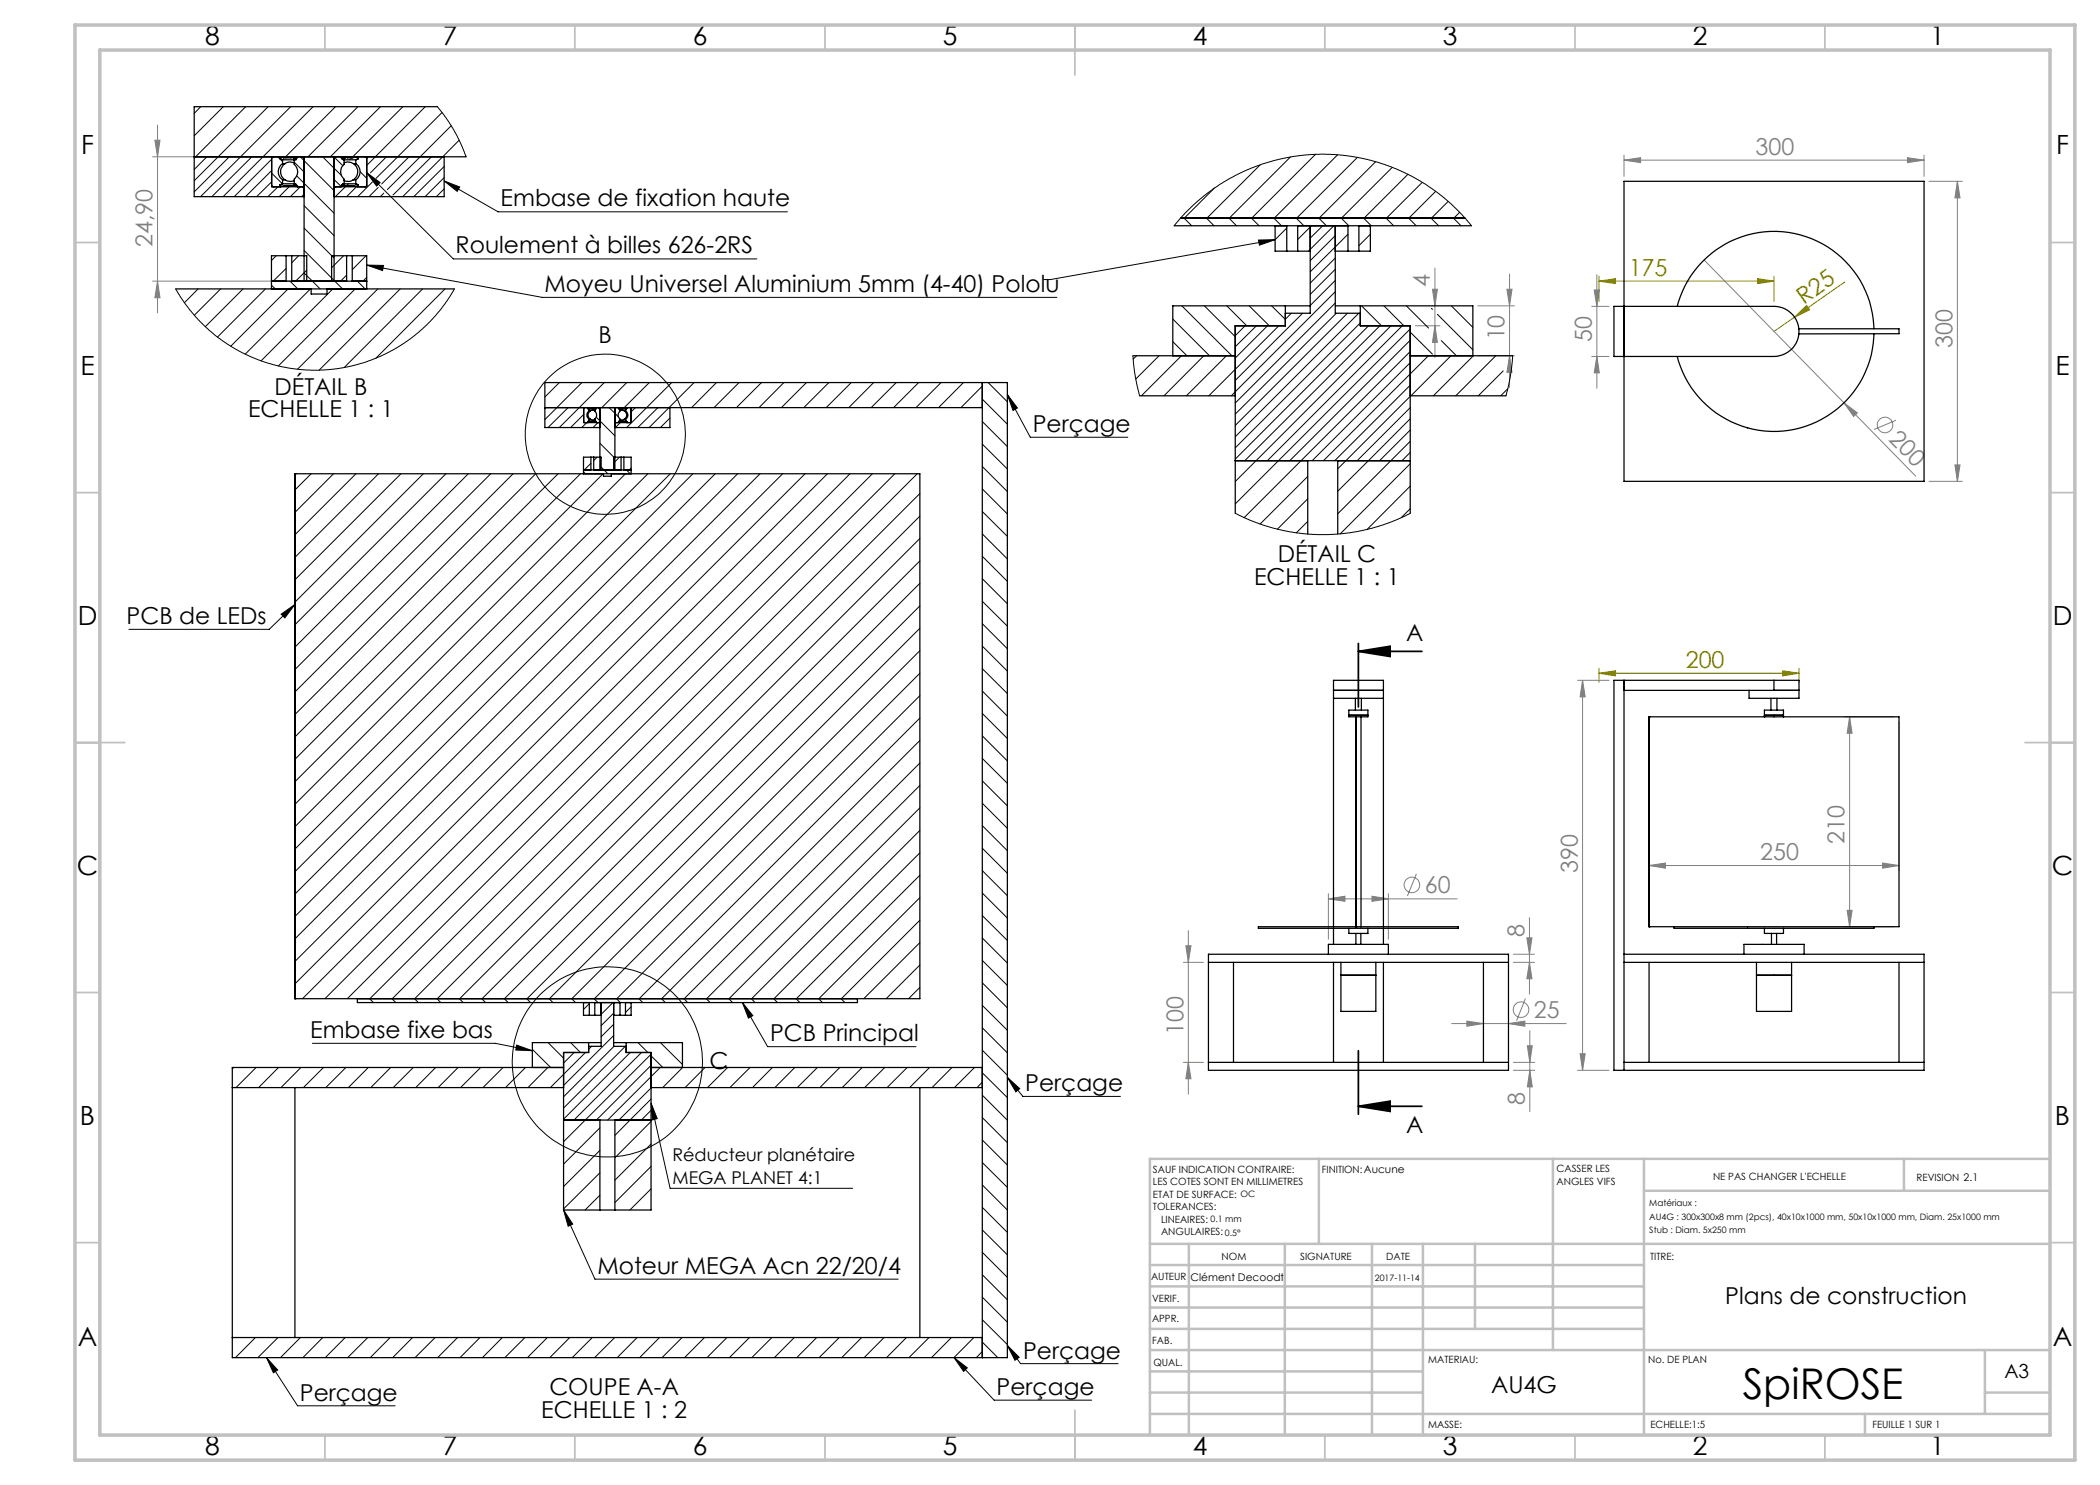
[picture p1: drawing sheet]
<svg xmlns="http://www.w3.org/2000/svg" width="420mm" height="297mm" viewBox="0 0 420 297" stroke-linecap="round" stroke-linejoin="round" font-family="sans-serif">
<g fill="none" stroke="#808080" stroke-width=".2">
<path d="M30.5 31.4h29.3M31 28h1l-.5 3.4zM31.5 25v37.6M324.8 32l3.3-.5v1zM324.8 31v4.3M324.8 32h60M381.5 31.5l3.3 .5-3.3 .5zM384.8 31v4.3M385.8 36.3h6.7M391.5 36.3l.5 3.3h-1zM391.5 36.3v60M30.5 56.2h27.4"/>
<path d="M31.5 56.2l.5 3.3h-1zM286.5 57.9h1l-.5 3.3zM287 53.6v17.9M301.4 57.9h1l-.5 3.3zM301.9 54.8v22.7M318.8 58h1.1l-.5 3.3zM319.4 54.9v22.7M340.8 52l42.4 43.2M283.1 65.2h4.9M287 65.2l.5 3.3h-1zM295.6 71.2h7.3M295.6 61.2h7.3"/>
<path d="M301.9 71.2l.5 3.3h-1zM318.3 61.3h3.5M318.3 71.3h3.5M319.4 71.3l.5 3.3h-1.1zM368.8 80.6l2.7 2-.8 .7zM379.2 84.1l-4.4 1.8M385.8 96.3h6.7M391 93h1l-.5 3.3zM315.5 136.1h6.3M316.5 136.1l.5 3.3h-1zM316.5 136.1v78M329.8 144.4v29.7"/>
<path d="M368.9 143.4h9.9M369.9 143.4l.5 3.2h-1zM369.9 143.4v41.9M379.8 144.4v29.7M265.7 179.8l3.3-.6v1.1zM265.7 178.7v9.2M265.7 179.8h25.7M274.4 179.2l3.3 .6-3.3 .5zM277.7 178.7v9.2M283.3 174.8l-1.8 4.4M329.8 173.1l3.3-.5v1zM329.8 173.1h50"/>
<path d="M376.5 172.6l3.3 .5-3.3 .5zM236.7 192.5h4M237.2 189.2h1l-.5 3.3zM237.7 186.1v32.7M302.7 192.5h4.2M302.7 190.8h4.2M305.1 199.7l-1.8 4.4M305.4 187.6h1l-.5 3.2zM305.9 192.5l.5 3.3h-1zM305.9 183.5v15.3M368.9 185.3h9.9M369.4 182.1h1l-.5 3.2z"/>
<path d="M236.7 212.5h4M237.7 212.5l.5 3.3h-1zM290.3 204.7h22.9M293.4 204.2l3.3 .5-3.3 .5zM301.7 204.7l3.3-.5v1zM302.7 214.1h4.3M302.7 212.5h4.3M305.5 209.2h1l-.5 3.3zM306 206.1v16.2M306 214.1l.5 3.3h-1zM315.5 214.1h6.3M316 210.7h1l-.5 3.4z"/>
<circle cx="377" cy="85" r="1.56"/>
<circle cx="282.4" cy="177" r="1.55"/>
<circle cx="304.2" cy="201.9" r="1.56"/>
</g>
<g fill="none" stroke="#000" stroke-width=".2">
<path d="M73.3 34.5l2.7 2-.7 .7zM73.3 34.5l17.4 17.3h60.7M88.8 36.2l3.1 1.2-.5 .9zM88.8 36.2l10.8 6.2h57.9M73.3 53l3.4 .1-.2 1zM73.3 53l35.1 6.5h103M251.7 48l3.3-.1-3.1 1.1zM255 47.9l-44.9 8h-1.4M201.5 78.9l2 2.7-.9 .5zM201.5 78.9l4.6 8.6h19.5M56.2 122.8l2.8-1.9-2 2.7zM59 120.9l-5.2 5h-28"/>
<path d="M62.5 208.7h36.6l7.4 1.4M103.3 209l3.2 1.1-3.3-.1zM148.5 200.5l2.1 2.6-.9 .5zM148.5 200.5l5 8.8h29.7M201.5 215.5l2.4 2.2-.7 .7zM201.5 215.5l3.1 3.8h19.5M130.2 220.6l3.8 17.1h36.5M130.2 220.6l1.2 3.1-.9 .3zM112.7 242l1.8 2.8-.9 .4zM112.7 242l6.3 13.8h60.6M53.3 271.5l2.2 2.5-.8 .6zM53.3 271.5l6.2 9.7h19.5"/>
<path d="M190.8 271.5l2.7 2.1-.8 .7zM190.8 271.5l8 8.5h19.5M201.5 269.1l2.3 2.4-.8 .6zM201.5 269.1l2.6 3.6h19.5"/>
<circle cx="121.1" cy="86.9" r="16"/>
<circle cx="121.5" cy="212.4" r="19"/>
</g>
<path d="M271.7 130.3l6.3-1v2zM271.7 130.3h12.7M271.7 128.7v12.7M271.7 210.1v12.7M271.7 221.3l6.3-1.1v2.1zM271.7 221.3h12.7" fill="none" stroke="#000" stroke-width=".35"/>
<g fill="none" stroke="#808000" stroke-width=".2">
<path d="M319.8 56.2l3.3-.5v1zM319.8 55.2v5.1M319.8 56.2h35M351.5 55.7l3.3 .5-3.3 .5zM354.8 55.2v5.1M368.9 56.4l-10 7M358.9 63.4l2.4-2.3 .6 .8zM358.9 63.4l-4.1 2.9M319.8 134.7l3.3-.5v1zM319.8 133.7v2.8M319.8 134.7h40M356.5 134.2l3.3 .5-3.3 .5z"/>
<path d="M359.8 133.7v2.8"/>
</g>
<g fill="none" stroke="#c0c0c0" stroke-width=".35">
<path d="M65 5v5M115 5v5M165 5v5M215 5v10M265 5v5M315 5v5M365 5v5M15 48.5h5M410 48.5h5M15 98.5h5M410 98.5h5M15 148.5h10"/>
<path d="M405 148.5h10M15 198.5h5M410 198.5h5M15 248.5h5M410 248.5h5M65 287v5M115 287v5M165 287v5M215 282v10M265 287v5M315 287v5M365 287v5"/>
</g>
<g fill="none" stroke="#c0c0c0" stroke-width=".5">
<path d="M263.8 231.8v17M310.6 231.8v38.2M328.8 231.8v55.2M328.8 238.2h81.2M380.8 231.8v6.4M410 231.8h-180v55.2M230 248.8h180M230 257.3h98.8M230 253h98.8M237.8 248.8v38.2M257 248.8v38.2M274.4 248.8v38.2"/>
<path d="M284.6 248.8v38.2M295 248.8v17M230 265.8h98.8M230 261.5h98.8M230 278.5h54.6M230 274.3h54.6M230 270h180M397 278.5h13M397 270v12.8M230 282.8h180M373 282.8v4.2"/>
</g>
<path d="M15 5h400v287h-400zM20 10h390v277h-390z" fill="none" stroke="#c0c0c0" stroke-width=".7"/>
<g fill="#000">
<path d="M130.2 220.6l1.2 3.1-.9 .3z"/>
<path d="M271.7 130.3l6.3-1v2zM271.7 221.3l6.3-1.1v2.1z"/>
<path d="M112.7 242l1.8 2.8-.9 .4zM148.5 200.5l2.1 2.6-.9 .5zM56.2 122.8l2.8-1.9-2 2.7zM103.3 209l3.2 1.1-3.3-.1zM201.5 78.9l2 2.7-.9 .5zM201.5 215.5l2.4 2.2-.7 .7zM201.5 269.1l2.3 2.4-.8 .6zM53.3 271.5l2.2 2.5-.8 .6zM190.8 271.5l2.7 2.1-.8 .7zM73.3 34.5l2.7 2-.7 .7zM88.8 36.2l3.1 1.2-.5 .9zM73.3 53l3.4 .1-.2 1zM251.7 48l3.3-.1-3.1 1.1z"/>
</g>
<g fill="#808000">
<path d="M358.9 63.4l2.4-2.3 .6 .8z"/>
<path d="M351.5 55.7l3.3 .5-3.3 .5zM319.8 56.2l3.3-.5v1z"/>
<path d="M319.8 134.7l3.3-.5v1zM356.5 134.2l3.3 .5-3.3 .5z"/>
</g>
<g fill="#808080">
<path d="M368.8 80.6l2.7 2-.8 .7z"/>
<path d="M376.5 172.6l3.3 .5-3.3 .5zM329.8 173.1l3.3-.5v1zM381.5 31.5l3.3 .5-3.3 .5zM324.8 32l3.3-.5v1z"/>
<path d="M265.7 179.8l3.3-.6v1.1zM274.4 179.2l3.3 .6-3.3 .5zM293.4 204.2l3.3 .5-3.3 .5zM301.7 204.7l3.3-.5v1z"/>
<path d="M369.4 182.1h1l-.5 3.2zM369.9 143.4l.5 3.2h-1zM391 93h1l-.5 3.3zM391.5 36.3l.5 3.3h-1zM301.9 71.2l.5 3.3h-1zM301.4 57.9h1l-.5 3.3zM287 65.2l.5 3.3h-1zM286.5 57.9h1l-.5 3.3z"/>
<path d="M316.5 136.1l.5 3.3h-1zM316 210.7h1l-.5 3.4zM318.8 58h1.1l-.5 3.3zM319.4 71.3l.5 3.3h-1.1zM237.2 189.2h1l-.5 3.3zM237.7 212.5l.5 3.3h-1zM305.4 187.6h1l-.5 3.2zM305.9 192.5l.5 3.3h-1zM305.5 209.2h1l-.5 3.3zM306 214.1l.5 3.3h-1zM31 28h1l-.5 3.4zM31.5 56.2l.5 3.3h-1z"/>
</g>
<g fill="none" stroke="#000" stroke-width=".25">
<path d="M38.8 31.4h54.4M54.3 37l.3 .4M54.3 31.4v6h6.5M54.6 31.4l-.3 .2M56 37l.1 .2h.7M56 37l.1 .4M56 31.7l.5 .3M56.1 31.4l-.1 .3M56.5 32.7h.6M56.5 36h.6M56.5 32.7a1.93 1.93 0 0 0 0 3.3M56.5 36.8l-.5 .2"/>
<path d="M56.5 36.8h2.3M56.5 32v.7M56.5 36v.8M56.5 32h2.3M56.8 37.2h1.5M56.8 31.5h1.5M56.8 37.2l.4-.1 1.1 .1M56.8 31.5h-.7l-.1 .2M56.8 31.5l.4 .1 1.1-.1M58.3 37.2h.3M58.3 31.5h.3M58.6 37.2h.8"/>
<path d="M58.6 31.5h.8M58.6 31.5v.1M58.6 37.1h.8M58.6 31.6h.8M58.6 31.6l.6 .2-.4 .2M58.6 37.1v.1M58.8 36.8l.4 .1-.6 .2M58.8 36.8h.2M58.8 36.8a.6 .6 0 0 1 .6 .6M58.8 32v.9a1.91 1.91 0 0 1 0 2.9v1M58.8 32h.5M58.9 32.6a1.94 1.94 0 0 0-2.8 1.7 1.94 1.94 0 0 0 2.7 1.8"/>
<path d="M59.4 31.4a.6 .6 0 0 1-.6 .6M60.6 31.4h-.1l.3 .2M60.8 37l-.3 .4h.4M60.8 31.4v24.8M66.8 31.4v24.8M67.1 31.4l-.3 .2M68.2 37.2h.9M68.2 31.4a.6 .6 0 0 0 .6 .6M68.2 31.5h.9M68.3 37.1h.7M68.3 31.6h.7M68.7 36.8h2.5"/>
<path d="M68.8 32.6a1.93 1.93 0 0 1 2.7 1.8 1.93 1.93 0 0 1-2.7 1.7M68.8 36.8l-.4 .1 .6 .2M68.8 36.8a.6 .6 0 0 0-.6 .6M68.8 32v.9a1.91 1.91 0 0 0 0 2.9v1M68.8 32h2.4M69 31.6l-.6 .2 .4 .2M69 37.1l.1 .1M69.1 37.2h.2M69.1 31.5l-.1 .1M69.1 31.5h.2M69.3 37.2h1.6M69.3 31.5h1.6"/>
<path d="M69.3 37.2l.2-.1 1.4 .1M69.3 31.5l.2 .1 1.4-.1M70.6 36h.6M70.7 32.7h.5M70.9 31.5h.7v.2M71.2 32.7a1.93 1.93 0 0 1 0 3.3M71.2 36.8l.4 .2M71.2 32v.7M71.2 36v.8M71.5 31.4l.1 .3M71.6 37v.2h-.7M71.6 37l-.1 .4"/>
<path d="M71.6 31.7l-.4 .3M73 31.4l.3 .2M73.3 37l-.3 .4M73.3 31.4v6h-6.5h.3l-.3-.4M87.5 21.3h-48.7v18h22M88.8 31.4v7.9h-22M324.8 36.3h60v60h-60zM35.1 57.8h55.8M54.3 56.2h19M57.2 51.1h1.1M57.2 51.1h-2.9v6.7M57.2 51.1v5.1"/>
<path d="M58.3 51.1h3v5.1M58.3 51.1v5.1M62.2 57.8v1h3.2v-1M69.3 51.1h1.1M69.3 51.1h-3v5.1M69.3 51.1v5.1M70.4 51.1h2.9v6.7M70.4 51.1v5.1M234.8 45.2h59.5M236.1 43.6h56.9M255 45.2v5h2.4M257.4 50.2h2.1"/>
<path d="M257.4 45.2v5M259.5 45.2v5M259.5 50.2h2.5M262 45.2v17.4h-4.9M267.1 45.2v17.4h5M267.1 50.2h2.5M269.6 50.2h2.2M269.6 45.2v5M271.8 45.2v5M274.1 45.2v5h-2.3M196.5 76.5v195M226.6 71.2h20.5"/>
<path d="M227.9 79.2h19.2M257.1 61.2h4.9M257.1 61.2v4h-10v37.5M257.1 61.2h-22.5v10M267.1 61.2h5M272.1 61.2v4h9.9v37.5M272.1 61.2h22.5v10M282 71.2h20.5M282 79.2h19.2M322.8 61.3h32a5 5 0 0 1 5 5 5 5 0 0 1-5 5h-32zM335.5 61.3a20 20 0 0 1 21.6-14.9 20 20 0 0 1 17.7 19.4M359.8 65.8h20v.9l-20 .1"/>
<path d="M374.8 66.7a20 20 0 0 1-17.7 19.5 20 20 0 0 1-21.6-14.9M59 94.8h.1M59 94.8v104.9M59 94.8h125v104.9h-125M109 81.5h87.5M116.7 94h9.5M116.7 84.4l.2 .1M116.7 81.5v3h3.3h-.2l.2-.1M116.9 81.5l-.2 .2M117.5 84.3l.1 .2h.3M117.5 84.3l.1 .2M117.5 81.7l.3 .1"/>
<path d="M117.6 81.5l-.1 .2M117.8 82.2h.3M117.8 83.8h.3M117.8 82.2a.99 .99 0 0 0 0 1.6M117.8 84.2l-.3 .1M117.8 84.2h1.2M117.8 81.8v.4M117.8 83.8v.4M117.8 81.8h1.2M117.9 84.5h.8M117.9 81.6h.8M117.9 81.6h-.3l-.1 .1"/>
<path d="M118.2 91.4h.5M118.2 91.4h-1.5v3.4M118.2 91.4v2.6M118.7 91.4h1.5v2.6M118.7 91.4v2.6M118.7 84.5h.2M118.7 81.6h.2M118.9 84.5h.4M118.9 81.6h.4M118.9 81.6h.1M118.9 84.4h.3M118.9 81.6h.3"/>
<path d="M118.9 81.6l.3 .1-.2 .1M118.9 84.4v.1M119 82.2a.96 .96 0 0 0-1.4 .8 .96 .96 0 0 0 1.4 .9M119 84.2l.2 .1-.3 .1M119 84.2h.1M119 84.2l.3 .3M119 81.8v.5a1.02 1.02 0 0 1 0 1.4v.5M119 81.8h.2M119.3 81.5l-.3 .3M119.8 81.5l.2 .2M119.8 81.5h.1M120 85.5h-11v-9h92.5v195h-155v-58h66.2"/>
<path d="M120 81.5v12.5M120.7 94.8v.4h1.6v-.4M123 81.5v12.5M123.1 81.5l-.1 .2M123.7 84.4h.4M123.7 84.5h.4M123.7 81.5l.3 .3M123.7 81.6h.4M123.9 84.2h1.2M124 82.1a.97 .97 0 0 1 1.3 .9 .97 .97 0 0 1-1.3 .9M124 84.2l-.2 .1 .3 .1M124 84.2l-.3 .3"/>
<path d="M124 81.8v.5a.95 .95 0 0 0 0 1.4v.5M124 81.8h1.1M124.1 81.6l-.3 .1 .2 .1M124.1 84.4v.1M124.1 84.5h.1M124.1 81.6h.1M124.2 91.4h.6M124.2 84.5h.8M124.2 81.6h.8M124.2 91.4h-1.5v2.6M124.2 91.4v2.6M124.8 91.4h1.4v3.4"/>
<path d="M124.8 91.4v2.6M124.8 83.8h.3M124.9 82.2h.2M125 81.6h.3l.1 .1M125.1 82.2a.95 .95 0 0 1 0 1.6M125.1 84.2l.3 .1M125.1 81.8v.4M125.1 83.8v.4M125.3 81.5l.1 .2M125.4 84.3l-.1 .2h-.3M125.4 84.3l-.1 .2M125.4 81.7l-.3 .1"/>
<path d="M126.1 81.5l.1 .2M126.2 84.4l-.1 .1M126.2 81.5v3h-3.2h.1l-.1-.1M134 81.5v4h-11M247.1 92.1h34.9M261.5 92.1v14.7M267.5 92.1v14.7M266.7 139.7h10M266.7 138.1h10zM271.1 139.7v2.3M272.3 139.7v2.3M324.8 136.1v78"/>
<path d="M324.8 138.1h30M354.2 139.7v2.3M354.8 138.1h5zM354.8 136.1h5v3.6h-10v-1.6M354.8 136.1h-32v78h62v-23.3h-60M354.8 136.1v2M355.4 139.7v2.3M269.8 143h3.8zM271.1 143.4v41.9M271.2 143.4h-1.4v-1.4h3.8v1.4h-1.4M271.2 143.4h1M271.2 143.4v41.9"/>
<path d="M272.2 143.4v41.9M329.8 143.4h50v41.9h-5M329.8 143.4h.1M329.8 143.4v41.9M352.9 143h3.8zM352.9 143.4v-1.4h3.8v1.4M59 199.7h.1M71.5 199.7v.8h100v-.8M241.7 190.8h60v23.3h-60zM241.7 192.5h60M246.7 192.5v20M265.7 190.8v-1.9h12v1.9"/>
<path d="M266.7 185.3v-49.2h10v49.2M266.7 185.7v3.2M266.7 192.5v20M268.2 195h7zM268.2 192.5v9.8h7v-9.8M269.8 185.7v1h3.8v-1M271.2 186.7v2.2M271.2 185.3h-19.5v.4h40v-.4h-19.5M271.2 185.3h.1M271.2 185.3h1M272.2 186.7v2.2M276.7 185.7v3.2"/>
<path d="M276.7 192.5v20M296.7 192.5v20M324.8 192.5h60M329.8 185.3h.1M329.8 192.5v20M329.8 185.3h5M334.8 185.3v.4h40v-.4M334.8 185.3h40M348.8 190.8v-1.9h12v1.9M351.3 195h7zM351.3 192.5v9.8h7v-9.8M352.9 185.7v1h1.4"/>
<path d="M354.3 186.7v2.2M355.3 186.7v2.2M356.7 185.7v1h-2.4M379.8 192.5v20M46.5 217.5h66.2M59 217.5v50M116.7 200.5v2.6h1.2M117.7 208.5h2.5M117.7 208.5v2h-5v31.5h7.3M117.7 208.5h-11.2v5M117.9 203.1h1.1M117.9 200.5v2.6"/>
<path d="M119 200.5v2.6M119 203.1h1.2M120.2 200.5v8.8h-2.5M122.7 208.5h2.5M122.7 200.5v8.8h2.5M122.7 203.1h1.3M124 203.1h1.1M124 200.5v2.6M125.1 200.5v2.6M125.2 208.5v2h5v31.5h-7.2M125.2 208.5h11.3v5M126.2 200.5v2.6h-1.1"/>
<path d="M130.2 213.5h66.3M130.2 217.5h66.3M184 217.5v50M241.7 212.5h60M324.8 212.5h60M112.7 224h17.5M120 224v18M123 224v18M120 242h3M46.5 267.5h150"/>
</g>
<g fill="none" stroke="#000" stroke-width=".2">
<path d="M40.1 21.3l-1.3 1.4M41.4 31.4l-2.6 2.5M44.7 21.3l-5.9 5.9M45.9 31.4l-7.1 7M49.1 21.3l-10.3 10.3M50.4 31.4l-8 7.9M53.6 21.3l-14.8 14.9M54.3 34.1l-5.2 5.2M54.3 31.9l-7.5 7.4M54.3 36.4l-3 2.9M54.3 34.6l2.2 2.2M55.5 31.4l1 .9"/>
<path d="M55.6 37.4l-2 1.9M56.9 31.5l-.4 .5M57.8 37.4l-2 1.9M58.1 21.3l-18 18M58.8 32.4l2 2M59.3 35.2l7.5 7.4M60 31.4l6.8 6.7M60.1 37.4l-2 1.9M60.8 38.8l-.5 .5M62.6 21.3l-18 18M64.5 31.4l3.8 3.7M66.8 35.9l1.4 1.4"/>
<path d="M66.9 31.5l1.6 1.6M67.1 21.3l-10 10.1M69.1 37.4l-2 1.9M69.7 36.8l-.5 .4M70.3 31.6l-.3 .4M71.3 37.4l-2 1.9M71.6 21.3l-10 10.1M72 34.4l1.3 1.3M73.4 35.3h-.1M74.5 36.4l-3 2.9M75.6 37.5l-1.8 1.8M76.1 21.3l-10 10.1"/>
<path d="M76.8 38.6l-.7 .7M77.3 31.4l-3.2 3.2M80.6 21.3l-10 10.1M81.8 31.4l-5.5 5.4M85.1 21.3l-11.8 11.8M86.3 31.4l-7.7 7.6M87.5 21.3l2.1 2.8 1.5 2.5 1.3 2.7 .8 2.1M88.4 22.5l-13.2 13.2M88.8 35.5l-3.8 3.8M88.8 33.3l-6 6M88.8 37.8l-1.5 1.5M90.2 25.1l-12.7 12.8"/>
<path d="M91.8 28l-11.3 11.3M93.2 31.2l-.2 .2M242.9 37.6l-6 6M252 33l-10.6 10.6M258.1 31.4l-12.2 12.2M263.1 30.9l-12.7 12.7M267.5 31l-12.6 12.6M271.5 31.5l-12.1 12.1M275.1 32.3l-11.3 11.3M278.4 33.5l-10.1 10.1M281.6 34.9l-8.8 8.7M284.4 36.5l-7.1 7.1"/>
<path d="M287.1 38.3l-5.3 5.3M35.1 57.8l1.8 2.8 2.8 3.4 3.1 2.8 3.6 2.6 4.1 2.1 3.4 1.2 4.1 1 4.2 .3 3.9-.1 4.3-.7 4.7-1.5 3.9-1.9 3.4-2.3 2.1-1.7 2-2 2.6-3.2 1.8-2.8M39.6 57.8l-2.7 2.7M44.1 57.8l-5.2 5.2M48.6 57.8l-7.5 7.5M53.1 57.8l-9.6 9.6M54.3 57l.8 .8M55.2 51.1l-.9 1M57.2 53.7l-2.6 2.5M57.6 57.8l-11.5 11.4M58 56.2l1.5 1.6M59.7 51.1l-1.4 1.5"/>
<path d="M60.8 54.6l3.2 3.2M60.8 50.1l6 6M60.8 45.6l6 6M60.8 41.1l6 6M61.3 54l-2.2 2.2M62.1 57.8l-13.1 13M66.6 57.8l-14.4 14.4M67 56.2l1.5 1.6M68.7 51.1l-2.4 2.4M69.3 55l-1.2 1.2M71 57.8l-15.3 15.4M71.5 56.2l1.5 1.6"/>
<path d="M73.2 51.1l-2.8 2.8M73.3 55.5l-.7 .7M75.6 57.8l-16.1 16M80 57.8l-16.2 16.2M84.5 57.8l-15.7 15.7M89 57.8l-13.8 13.8M234.8 45.2l2.2-2.6 3.7-3.4 3.5-2.4 3.8-2.2 4.2-1.7 3.6-1 4.1-.8 4.2-.3 4.5 .2 4.7 .9 4.4 1.3 3.9 1.7 3.3 1.8 4 2.9 3.1 2.9 2.3 2.7M236.8 43.6l1.5 1.6M241.3 43.6l1.5 1.6M245.8 43.6l1.5 1.6M250.3 43.6l1.5 1.6M254.7 43.6l1.6 1.6"/>
<path d="M257.4 45.6l-2.4 2.3M257.4 50.1l-.2 .1M259.2 43.6l1.6 1.6M262.3 45.2l-2.8 2.7M263.7 43.6l1.6 1.6M264.5 45.2l-2.5 2.4M266.8 45.2l-5.1 5M267.1 53.9l-5.1 5M267.1 58.3l-20.8 20.9M267.1 47.1l-5.1 5M267.1 51.6l-5.1 5M267.1 56.1l-5.1 5"/>
<path d="M268.2 43.6l1.6 1.6M269.6 46.8l-7.6 7.6M272.7 43.6l1.5 1.6M274.1 46.8l-2.3 2.3M277.2 43.6l1.5 1.6M281.7 43.6l1.5 1.6M286.2 43.6l1.5 1.6M289.6 40.3l-3.3 3.3M290.7 43.6l1.5 1.6M291.9 42.5l-1.1 1.1M111.9 76.5l-2.9 2.9M116.4 76.5l-7.4 7.4"/>
<path d="M120.9 76.5l-9 9M125.3 76.5l-4.9 5M129.9 76.5l-5.1 5M134.3 76.5l-9 9M138.8 76.5l-9 9M143.3 76.5l-5 5M147.8 76.5l-5 5M152.3 76.5l-5 5M156.8 76.5l-5 5M161.3 76.5l-5 5M165.8 76.5l-5 5M170.3 76.5l-5.1 5"/>
<path d="M174.7 76.5l-4.9 5M179.2 76.5l-5 5M183.7 76.5l-5 5M188.2 76.5l-5 5M192.7 76.5l-5 5M196.5 79.8l5 5M196.5 77.2l-4.3 4.3M197.6 76.5l3.9 3.9M226.6 71.2l.5 4.3 .8 3.7M227.3 71.2l-.7 .6M231.8 71.2l-4.6 4.6M234.6 68.3l2.8 2.9"/>
<path d="M234.6 63.8l7.3 7.4M236.3 71.2l-8 8M236.4 61.2l10 10M240.8 71.2l-8 8M240.9 61.2l6.2 6.1M245.3 71.2l-8 8M245.4 61.2l3.9 4M249 65.2l-1.9 1.9M249.8 61.2l4.1 4M251.3 65.2l-4.2 4.2M253.5 65.2l-6.4 6.4M254.3 61.2l2.8 2.7"/>
<path d="M255.8 65.2l-14 14M258.3 62.6l-1.2 1.2M260.5 62.6l-13.4 13.5M267.1 60.6l-20 20M267.3 62.6l-20.2 20.2M269.5 62.6l-22.4 22.5M271.7 62.6l-24.6 24.7M272.1 64.6l-25 25M272.3 61.2l4 4M273.7 65.2l-26.6 26.6M276 65.2l-27 26.9M276.8 61.2l4 4"/>
<path d="M278.2 65.2l-31.1 31.1M280.5 65.2l-27 26.9M281.3 61.2l4.4 4.4M282 70.9l.3 .3M282 66.4l4.5 4.4M282 65.8l-34.9 35M282 70.3l-33.2 33.2M282 79.3l-14.5 14.5M282 68l-24 24.1M282 72.5l-19.6 19.6M282 77l-15.1 15.1M285.7 71.2l-21 20.9"/>
<path d="M286.3 61.7l.2 .2M287.5 62.9l7.1 7.1M288.3 68.1l3 3.1M290.2 71.2l-8 8M290.3 61.2l4.3 4.3M294.7 71.2l-8 8M299.2 71.2l-8.1 8M300.6 74.2l-4.9 5M301.6 77.7l-1.5 1.5M302.5 71.2l-.5 4.2-.8 3.8M62.2 94.8l-3.2 3.2M66.7 94.8l-7.7 7.7"/>
<path d="M71.2 94.8l-12.2 12.2M75.7 94.8l-16.7 16.7M80.2 94.8l-21.2 21.2M84.7 94.8l-25.7 25.6M89.2 94.8l-30.2 30.2M93.7 94.8l-34.7 34.6M98.1 94.8l-39.1 39.1M102.6 94.8l-43.6 43.6M107.1 94.8l-48.1 48.1M109.1 81.5l-.1 .2M111.6 94.8l-52.6 52.6M113.6 81.5l-4 4"/>
<path d="M116.1 94.8l-57.1 57.1M116.7 94.4l.4 .4M116.7 82.9l-2.6 2.6M117.3 81.5l.5 .5M117.4 84.5l-1.1 1M118.2 92.7l-1.3 1.3M119.2 83.4l3.8 3.8M119.4 91.4l-.7 .7M119.6 81.5l.4 .4M119.6 84.5l-1 1M120 93.1l1.6 1.7M120 88.6l3 3"/>
<path d="M120.6 94.8l-61.6 61.5M121.8 81.5l1.9 1.9M123.9 91.4l-1.2 1.2M124.1 84.5l-1 1M124.7 81.6l-.2 .2M125.1 94.8l-66.1 66.1M125.3 94l.7 .8M126.2 93.6l-.3 .4M127.1 81.5l-.9 .9M129.6 94.8l-70.6 70.5M131.6 81.5l-4 4M134 83.6l-1.9 1.9"/>
<path d="M134.1 94.8l-75.1 75M138.6 94.8l-79.6 79.5M143.1 94.8l-84.1 84M147.5 94.8l-88.5 88.5M152 94.8l-93 93M156.5 94.8l-97.5 97.5M161 94.8l-102 102M165.5 94.8l-105 104.9M170 94.8l-105 104.9M174.5 94.8l-105 104.9M179 94.8l-105 104.9M183.4 94.8l-104.9 104.9"/>
<path d="M184 98.7l-101.1 101M196.5 97.8l5 5M196.5 93.3l5 5M196.5 88.8l5 5M196.5 84.3l5 5M261.5 95.3l-9.5 9.5M261.5 99.8l-6 6M282 83.7l-14.5 14.5M282 88.3l-14.5 14.5M282 92.7l-14 14.1M282 97.2l-8.6 8.7M282 81.5l-10.6 10.6"/>
<path d="M282 86l-6.1 6.1M282 90.5l-1.6 1.6M184 112.2l-87.6 87.5M184 103.2l-96.5 96.5M184 107.7l-92.1 92M184 116.7l-83.1 83M196.5 115.7l5 5.1M196.5 111.3l5 5M196.5 106.8l5 5M196.5 102.3l5 5M247.1 102.7l3.2 1.5 4.4 1.5 4.1 .8 4.5 .4 5.5-.2 4.5-.8 4.1-1.2 2.7-1.1 1.9-.9M261.5 104.3l-2.2 2.3"/>
<path d="M282 101.7l-1.8 1.8M184 130.1l-69.6 69.6 .7 .8M184 139.1l-60.6 60.6M184 121.2l-78.6 78.5M184 125.7l-74.1 74M184 134.7l-65.1 65M196.5 138.2l5 5M196.5 133.7l5 5M196.5 129.2l5 5M196.5 124.7l5 5M196.5 120.3l5 4.9M184 157.1l-42.7 42.6"/>
<path d="M184 143.6l-56.2 56.1M184 148.1l-51.7 51.6M184 152.6l-47.2 47.1M196.5 156.2l5 5M196.5 151.7l5 5M196.5 147.2l5 5M196.5 142.7l5 5M184 175l-24.7 24.7M184 161.6l-38.2 38.1M184 166.1l-33.7 33.6M184 170.6l-29.2 29.1M184 179.5l-20.2 20.2"/>
<path d="M196.5 178.6l5 5M196.5 174.1l5 5M196.5 169.6l5 5.1M196.5 165.1l5 5M196.5 160.7l5 5M73.9 199.7l.8 .8M78.4 199.7l.8 .8M82.9 199.7l.8 .8M87.4 199.7l.8 .8M91.9 199.7l.7 .8M96.3 199.7l.8 .8M100.9 199.7l.7 .8"/>
<path d="M105.3 199.7l.8 .8M109.8 199.7l.8 .8M118.8 199.7l.8 .8M123.3 199.7l.8 .8M127.8 199.7l.8 .8M132.3 199.7l.8 .8M136.8 199.7l.7 .8M141.3 199.7l.7 .8M145.8 199.7l.7 .8M150.2 199.7l.8 .8M154.7 199.7l.8 .8M159.2 199.7l.8 .8"/>
<path d="M163.7 199.7l.8 .8M168.2 199.7l.8 .8M184 193l-6.8 6.7M184 184l-15.7 15.7M184 188.5l-11.2 11.2M184 197.5l-2.3 2.2M196.5 196.6l5 5M196.5 192.1l5 5M196.5 187.6l5 5M196.5 183.1l5 5M46.7 213.5l-.2 .3M51.2 213.5l-4 4"/>
<path d="M55.7 213.5l-4 4M60.2 213.5l-4 4M64.7 213.5l-4 4M69.2 213.5l-4 4M73.7 213.5l-4 4M78.1 213.5l-3.9 4M82.7 213.5l-4.1 4M87.1 213.5l-4 4M91.6 213.5l-4 4M96.1 213.5l-4 4M100.6 213.5l-4 4M105.1 213.5l-4 4"/>
<path d="M106.5 209.9l3.6 3.6M109.6 213.5l-4 4M109.6 208.5l3.1 3.1M114.1 208.5l2 2M114.8 210.5l-2.1 2.1M117.1 210.5l-7 7M117.9 200.8l-1.2 1.1M118.3 209.3l-.6 .6M120.3 200.5l-.1 .1M122.6 200.5l-2.5 2.6M122.7 204.9l-2.5 2.5M122.7 202.6l-2.5 2.5"/>
<path d="M122.7 207.1l-10 10M122.8 209.3l-10.1 10.1M125.1 209.3l-12.4 12.3M126 210.5l-13.3 13.3M126.2 201.4l-1.1 1.1M127.6 208.5l2 2M128.3 210.5l-13.5 13.5M130.2 210.9l-17.5 17.4M130.2 211.2l2.4 2.3M130.2 219.8l-7.2 7.3M130.2 213.1l-10.9 10.9M130.2 217.6l-6.4 6.4"/>
<path d="M132 213.5l-10.5 10.5M132.1 208.5l4.4 4.4M136.5 213.5l-4 4M141 213.5l-4 4M145.5 213.5l-4 4M150 213.5l-4 4M154.5 213.5l-4 4M159 213.5l-4 4M163.5 213.5l-4 4M168 213.5l-4 4M172.4 213.5l-3.9 4M177 213.5l-4.1 4"/>
<path d="M181.4 213.5l-4 4M185.9 213.5l-4 4M190.4 213.5l-4 4M194.9 213.5l-4 4M196.5 216.4l-1.1 1.1M196.5 219l5 5M196.5 214.6l5 4.9M196.5 210l5 5M196.5 205.6l5 5M196.5 201.1l5 5M120 225.6l-7.3 7.2M120 239l-3 3"/>
<path d="M120 230.1l-7.3 7.2M120 234.6l-7.3 7.2M130.2 228.8l-7.2 7.2M130.2 233.3l-7.2 7.2M130.2 237.8l-4.2 4.2M130.2 224.3l-7.2 7.3M130.2 222.1l-1.9 1.9M196.5 237l5 5M196.5 232.5l5 5M196.5 228l5 5M196.5 223.5l5 5M196.5 259.4l5 5"/>
<path d="M196.5 254.9l5 5.1M196.5 250.5l5 5M196.5 246l5 5M196.5 241.5l5 5M46.6 267.5l-.1 .1M51.1 267.5l-4 4M55.6 267.5l-4 4M60.1 267.5l-4 4M64.6 267.5l-4 4M69 267.5l-3.9 4M73.6 267.5l-4.1 4M78 267.5l-4 4"/>
<path d="M82.5 267.5l-4 4M87 267.5l-4 4M91.5 267.5l-4 4M96 267.5l-4 4M100.5 267.5l-4 4M105 267.5l-4 4M109.5 267.5l-4 4M113.9 267.5l-3.9 4M118.5 267.5l-4.1 4M122.9 267.5l-4 4M127.4 267.5l-4 4M131.9 267.5l-4 4"/>
<path d="M136.4 267.5l-4 4M140.9 267.5l-4 4M145.4 267.5l-4 4M149.9 267.5l-4 4M154.4 267.5l-4 4M158.9 267.5l-4 4M163.3 267.5l-4 4M167.9 267.5l-4.1 4M172.3 267.5l-4 4M176.8 267.5l-4 4M181.3 267.5l-4 4M185.8 267.5l-4 4"/>
<path d="M190.3 267.5l-4 4M194.8 267.5l-4 4M196.5 270.3l-1.2 1.2M196.5 268.4l3.1 3.1M196.5 263.9l5 5"/>
</g>
<text font-size="8.5" x="348.6" y="279.7">SpiROSE</text>
<g font-size="5.3">
<text x="41" y="9">8</text>
<text x="88.5" y="9">7</text>
<text x="138.5" y="9">6</text>
<text x="188.5" y="9">5</text>
<text x="238.5" y="9">4</text>
<text x="288.5" y="9">3</text>
<text x="338.5" y="9">2</text>
<text x="386" y="9">1</text>
<text x="16.2" y="30.8">F</text>
<text x="411.2" y="30.8">F</text>
<text x="16.1" y="75">E</text>
<text x="411.1" y="75">E</text>
<text x="15.5" y="125">D</text>
<text x="410.5" y="125">D</text>
<text x="15.4" y="175">C</text>
<text x="410.4" y="175">C</text>
<text x="16" y="225">B</text>
<text x="411" y="225">B</text>
<text x="15.5" y="269.3">A</text>
<text x="410.5" y="269.3">A</text>
<text x="41" y="291">8</text>
<text x="88.5" y="291">7</text>
<text x="138.5" y="291">6</text>
<text x="188.5" y="291">5</text>
<text x="238.5" y="291">4</text>
<text x="288.5" y="291">3</text>
<text x="338.5" y="291">2</text>
<text x="386" y="291">1</text>
</g>
<g font-size="4.7" fill="#808080">
<text x="351.1" y="31">300</text>
<text x="30.5" y="49.4" transform="rotate(-90 30.5 49.4)">24,90</text>
<text x="286" y="57.5" transform="rotate(-90 286 57.5)">4</text>
<text x="300.9" y="68.1" transform="rotate(-90 300.9 68.1)">10</text>
<text x="318.4" y="68.4" transform="rotate(-90 318.4 68.4)">50</text>
<text x="390.5" y="69.6" transform="rotate(-90 390.5 69.6)">300</text>
<text x="377.6" y="88" transform="rotate(46 377.6 88)">200</text>
<text x="352" y="172.1">250</text>
<text x="368.9" y="168.8" transform="rotate(-90 368.9 168.8)">210</text>
<text x="285" y="178.7">60</text>
<text x="315.5" y="174.5" transform="rotate(-90 315.5 174.5)">390</text>
<text x="304.9" y="187.4" transform="rotate(-90 304.9 187.4)">8</text>
<text x="306.8" y="203.6">25</text>
<text x="236.7" y="206.9" transform="rotate(-90 236.7 206.9)">100</text>
<text x="305" y="221" transform="rotate(-90 305 221)">8</text>
</g>
<g font-size="4.7">
<text x="100.1" y="41.3">Embase de fixation haute</text>
<text x="91.1" y="50.7">Roulement à billes 626-2RS</text>
<text x="108.9" y="58.4">Moyeu Universel Aluminium 5mm (4-40) Pololu</text>
<text x="119.7" y="68.5">B</text>
<text x="49.6" y="83.5">ECHELLE 1 : 1</text>
<text x="54.9" y="78.9">DÉTAIL B</text>
<text x="206.6" y="86.4">Perçage</text>
<text x="255.5" y="112.4">DÉTAIL C</text>
<text x="250.8" y="116.9">ECHELLE 1 : 1</text>
<text x="25.3" y="124.8">PCB de LEDs</text>
<text x="281.3" y="128.1">A</text>
<text x="62" y="207.6">Embase fixe bas</text>
<text x="154" y="208.3">PCB Principal</text>
<text x="141.9" y="213.7">C</text>
<text x="205.1" y="218.2">Perçage</text>
<text x="281.3" y="226.6">A</text>
<text x="119.5" y="254.8">Moteur MEGA Acn 22/20/4</text>
<text x="345.1" y="260.9">Plans de construction</text>
<text x="204.6" y="271.7">Perçage</text>
<text x="60" y="280.2">Perçage</text>
<text x="109.9" y="279.1">COUPE A-A</text>
<text x="199.3" y="279.1">Perçage</text>
<text x="298.2" y="278.6">AU4G</text>
<text x="108.3" y="283.6">ECHELLE 1 : 2</text>
</g>
<g font-size="4.7" fill="#808000">
<text x="325.7" y="55.2">175</text>
<text x="360.8" y="60.9" transform="rotate(-35 360.8 60.9)">R25</text>
<text x="337.2" y="133.6">200</text>
</g>
<text font-size="3.9" x="400.9" y="275.5">A3</text>
<g font-size="3.5">
<text x="134.5" y="232.3">Réducteur planétaire</text>
<text x="134.5" y="236.8">MEGA PLANET 4:1</text>
</g>
<text font-size="2.1" x="238.1" y="256.2">Clément Decoodt</text>
<g font-size="2">
<text x="230.6" y="234.6">SAUF INDICATION CONTRAIRE:</text>
<text x="230.6" y="237.1">LES COTES SONT EN MILLIMETRES</text>
<text x="230.6" y="239.6">ETAT DE SURFACE:</text>
<text x="264.4" y="234.6">FINITION:Aucune</text>
<text x="311.3" y="234.5">CASSER LES</text>
<text x="311.3" y="237">ANGLES VIFS</text>
<text x="342.6" y="236">NE PAS CHANGER L'ECHELLE</text>
<text x="383.3" y="236.2">REVISION 2.1</text>
<text x="230.6" y="242.1">TOLERANCES:</text>
<text x="232.2" y="244.6">LINEAIRES:</text>
<text x="232.2" y="247.1">ANGULAIRES:</text>
<text x="244.3" y="252">NOM</text>
<text x="260" y="251.9">SIGNATURE</text>
<text x="277.2" y="251.9">DATE</text>
<text x="330" y="251.9">TITRE:</text>
<text x="230.2" y="256.1">AUTEUR</text>
<text x="230.4" y="260.3">VERIF.</text>
<text x="230.4" y="264.4">APPR.</text>
<text x="230.5" y="268.8">FAB.</text>
<text x="230.7" y="273.1">QUAL.</text>
<text x="285.7" y="272.5">MATERIAU:</text>
<text x="329.6" y="272.5">No. DE PLAN</text>
<text x="285.6" y="285.5">MASSE:</text>
<text x="330.1" y="285.6">ECHELLE:1:5</text>
<text x="374.5" y="285.6">FEUILLE 1 SUR 1</text>
</g>
<g font-size="1.8">
<text x="248.1" y="239.5">OC</text>
<text x="242.1" y="244.4">0.1 mm</text>
<text x="329.9" y="241.2">Matériaux :</text>
<text x="329.9" y="243.9">AU4G : 300x300x8 mm (2pcs), 40x10x1000 mm, 50x10x1000 mm, Diam. 25x1000 mm</text>
<text x="245" y="247.1">0.5°</text>
<text x="329.9" y="246.7">Stub : Diam. 5x250 mm</text>
<text x="275" y="256.2">2017-11-14</text>
</g>
</svg>
